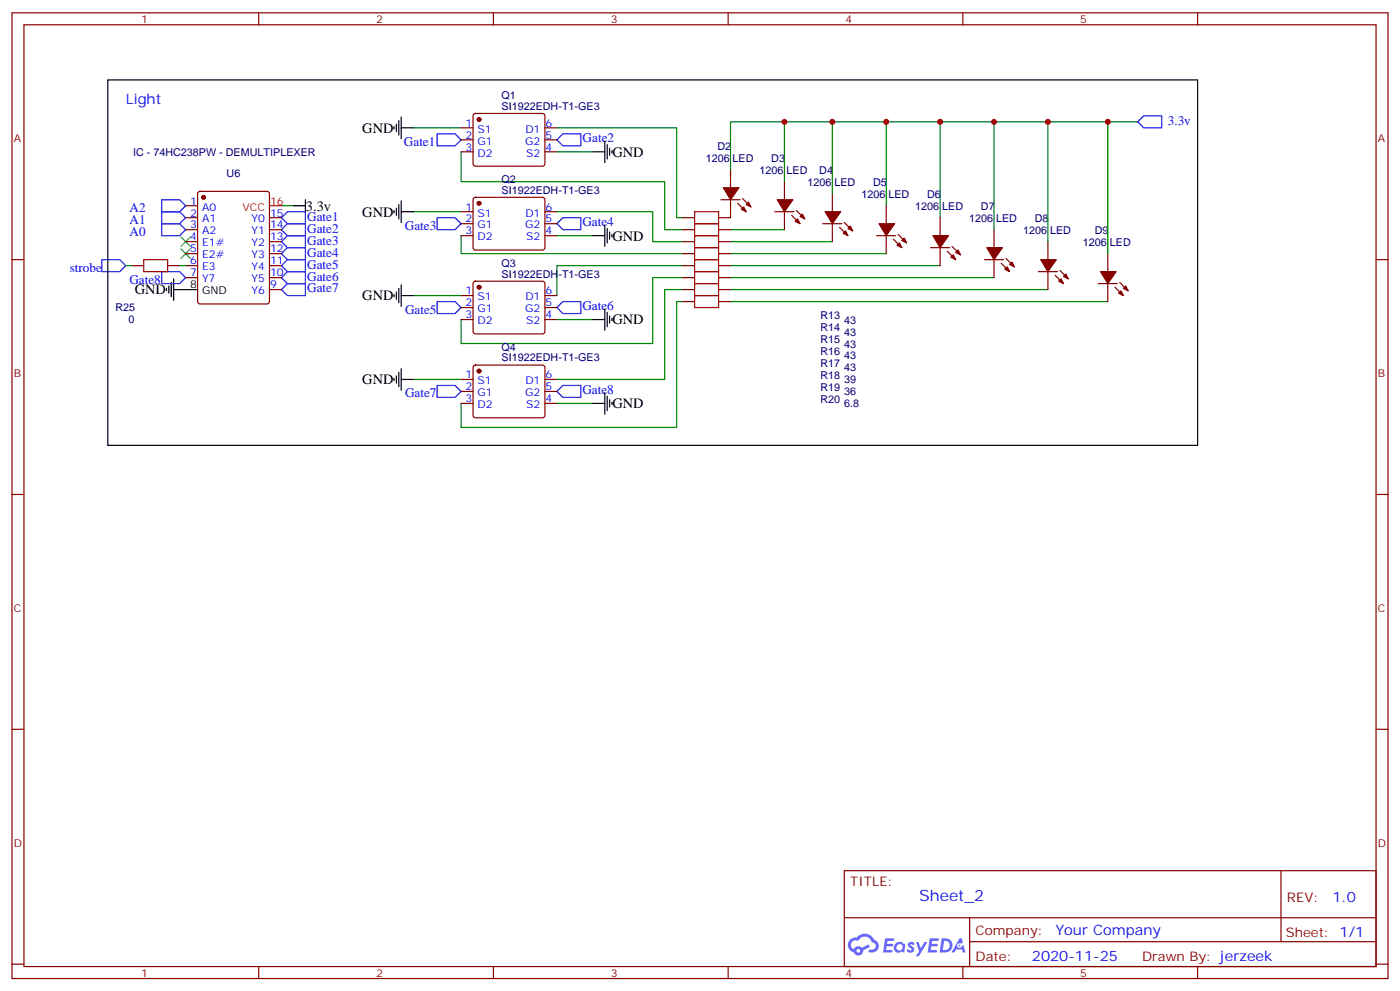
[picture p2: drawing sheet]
<svg xmlns="http://www.w3.org/2000/svg" width="412mm" height="292mm" viewBox="0 0 412 292" stroke-linecap="round" stroke-linejoin="round" font-family="sans-serif">
<g fill="none" stroke="#870000" stroke-width=".35">
<path d="M3.5 3.8h405.4v284.3h-405.4zM7.1 7.3h398.2v277.3h-398.2zM76.2 3.8v3.5M145.3 3.8v3.5M214.5 3.8v3.5M283.6 3.8v3.5M352.8 3.8v3.5M3.5 76.4h3.6M405.3 76.4h3.6M3.5 145.6h3.6M405.3 145.6h3.6M3.5 214.7h3.6"/>
<path d="M405.3 214.7h3.6M248.7 256.4h156.6v28.2h-156.6zM377.3 256.4v20.9M248.7 270.2h156.5M285.6 277.3h119.6M285.6 270.2v14.1M3.5 283.9h3.6M76.2 284.6v3.5M145.3 284.6v3.5M214.5 284.6v3.5M283.6 284.6v3.5M352.8 284.6v3.5"/>
<path d="M405.3 283.9h3.6"/>
</g>
<g fill="#5487ff">
<path d="M267.7 277.5a1.22 1.22 0 0 1 1.7 .3l-.4 .6a.47 .47 0 0 0-.3-.4 .47 .47 0 0 0-.5 .2l.1 .2a1.14 1.14 0 0 1 .8 1.7 1.14 1.14 0 0 1-1.9 0l-.2-.2 .5-.5 .7 .4a.29 .29 0 0 0 .3-.2 .29 .29 0 0 0-.2-.4 1.04 1.04 0 0 1-.6-1.7z"/>
<path d="M260.7 276.3h2.4l.3 .2-.2 .5h-1.8l-.1 .9h1.5l.3 .4-.3 .3h-1.6l-.2 1.1 1.7 .1 .2 .3-.2 .3h-2.6z"/>
<path d="M273.8 276.3h2.4l.3 .2-.1 .5h-1.8l-.2 .9h1.6l.3 .4-.4 .3h-1.6l-.1 1.1 1.7 .1 .2 .3-.2 .3h-2.6z"/>
<path d="M282.6 276.3h.7l.3 1.2-.6 .4a.69 .69 0 0 0-1 .2 .69 .69 0 0 0 .4 1 .69 .69 0 0 0 .9-.6l.5-.3 .6 2.2h-.8l-.2-.8h-1.8l-.5 .8h-.8z"/>
<path d="M269.8 277.4h.8l.6 1.8 1.1-1.8h.9l-2.6 4.2h-.8l.9-1.6z"/>
<path d="M277.4 276.3l-.6 4.1h1.3a2.11 2.11 0 0 0 2.5-2.1 2.11 2.11 0 0 0-2.5-2zM278.1 277a1.39 1.39 0 0 1 1.7 1.4 1.39 1.39 0 0 1-1.8 1.3h-.3z"/>
<path d="M263.7 277.9a1.54 1.54 0 0 0-.1 2.2 1.54 1.54 0 0 0 2.2 .1l.6 .2 .3-2.3-.2-.2h-.4a1.49 1.49 0 0 0-2.4 0zM264 278.9a.94 .94 0 0 1 1.8 0 .94 .94 0 0 1-1.8 0z"/>
<path d="M250.4 276.7a2.18 2.18 0 0 0 1.1 3.7 1.44 1.44 0 0 0 1.6 .9 1.44 1.44 0 0 0 1.2-1.5l2-1-.5-.7-1.9 .9a1.47 1.47 0 0 0-2.4 .5 1.39 1.39 0 0 1-.7-2 1.39 1.39 0 0 1 2-.4 2.12 2.12 0 0 1 2.2-1.3 2.12 2.12 0 0 1 1.9 1.7 1.14 1.14 0 0 1 1.1 1.4 1.14 1.14 0 0 1-1.7 .7 .43 .43 0 0 0-.5 .4 .43 .43 0 0 0 .4 .5 1.98 1.98 0 0 0 2.5-1.3 1.98 1.98 0 0 0-1.2-2.5 3.1 3.1 0 0 0-5.3-.7l-.9 .1zM252.3 280a.55 .55 0 0 1 1.1 0 .55 .55 0 0 1-1.1 0z"/>
<circle cx="282.6" cy="278.4" r=".26"/>
</g>
<path d="M53.3 73.3l2.8 2.8M53.3 69.7l2.8 2.9M56.1 73.3l-2.8 2.8M56.1 69.7l-2.8 2.9" fill="none" stroke="#3c3" stroke-width=".35"/>
<g fill="none" stroke="#008700" stroke-width=".35">
<path d="M121.7 37.6h14.1M164 37.6h35.3v26.5h1.8M231.1 35.9h-15.9v14.1M245.2 35.9h-14.1v17.6M261.1 35.9h-15.9v21.1M276.9 35.9v28.2M292.8 35.9h-31.7v24.7M308.7 35.9h-15.9v31.7M326.3 35.9h-17.6v35.3M335.1 35.9h-8.8v38.8M135.8 44.7v8.8h60v14.1h5.3M164 44.7h10.6"/>
<path d="M37 78.2h1.8M52.9 78.2h1.8M82.9 60.6h3.5M121.7 62.3h14.1M135.8 69.4v5.3h65.3M164 62.3h28.3v8.9h8.8M164 69.4h10.6M201.1 78.2h-37.1v8.8M215.2 78.2h61.7M215.2 74.7h45.9M215.2 71.2h30M215.2 67.6h15.9"/>
<path d="M121.7 87h14.1M164 94.1h10.6M201.1 88.8h-1.8v37h-63.5v-7M201.1 85.3h-5.3v26.4h-31.8M201.1 81.7h-8.8v19.4h-56.5v-7M215.2 88.8h111.1M215.2 85.3h93.5M215.2 81.7h77.6M121.7 111.7h14.1M164 118.8h10.6"/>
</g>
<g fill="none" stroke="#00f" stroke-width=".35">
<path d="M128.8 39.4h5.3l1.7 1.8-1.7 1.7h-5.3zM165.8 39.4h5.3v3.5h-5.3l-1.8-1.7zM335.1 35.9l1.8-1.8h5.3v3.5h-5.3zM47.6 58.8h5.3l1.8 1.8-1.8 1.7h-5.3zM30 76.4h5.3l1.7 1.8-1.7 1.8h-5.3zM47.6 62.3h5.3l1.8 1.8-1.8 1.8h-5.3zM47.6 65.9h5.3l1.8 1.7-1.8 1.8h-5.3zM47.6 80h5.3l1.8 1.7-1.8 1.8h-5.3zM82.9 78.2l1.8-1.8h5.3v3.6h-5.3zM82.9 71.2l1.8-1.8h5.3v3.5h-5.3zM82.9 67.6l1.8-1.7h5.3v3.5h-5.3zM82.9 64.1l1.8-1.8h5.3v3.6h-5.3z"/>
<path d="M84.7 72.9h5.3v3.5h-5.3l-1.8-1.7zM128.8 64.1h5.3l1.7 1.8-1.7 1.7h-5.3zM164 65.9l1.8-1.8h5.3v3.5h-5.3zM82.9 85.3l1.8-1.8h5.3v3.5h-5.3zM82.9 81.7l1.8-1.7h5.3v3.5h-5.3zM128.8 88.8h5.3l1.7 1.8-1.7 1.7h-5.3zM164 90.6l1.8-1.8h5.3v3.5h-5.3zM128.8 113.5h5.3l1.7 1.8-1.7 1.7h-5.3zM165.8 113.5h5.3v3.5h-5.3l-1.8-1.7z"/>
</g>
<g fill="none" stroke="#000" stroke-width=".35">
<path d="M31.7 23.5h321.1v107.6h-321.1zM116.1 37.3v.7M116.8 36.6v2.1M117.5 35.5v4.3M118.2 37.6h3.5M118.2 34.5v6.3M90 58.8v3.5M118.2 59.2v6.3M174.6 44.7h3.6M178.2 41.5v6.4M178.9 42.6v4.2M179.6 43.6v2.2"/>
<path d="M180.3 44.3v.7M86.4 60.6h3.6M116.1 62v.7M116.8 61.3v2.1M117.5 60.2v4.3M118.2 62.3h3.5M174.6 69.4h3.6M178.2 66.2v6.4M178.9 67.3v4.2M179.6 68.3v2.1M180.3 69v.7M49 84.9v.7"/>
<path d="M49.7 84.2v2.1M50.4 83.1v4.3M51.2 85.3h7M51.2 82.1v6.3M116.1 86.7v.7M116.8 86v2.1M117.5 84.9v4.2M118.2 83.9v6.3M118.2 87h3.5M174.6 94.1h3.6M178.2 90.9v6.4M178.9 92v4.2"/>
<path d="M179.6 93v2.1M180.3 93.7v.7M116.1 111.4v.7M116.8 110.7v2.1M117.5 109.6v4.2M118.2 108.5v6.4M118.2 111.7h3.5M174.6 118.8h3.6M178.2 115.6v6.4M178.9 116.7v4.2M179.6 117.7v2.1M180.3 118.4v.7"/>
</g>
<g fill="#870000" stroke="#870000" stroke-width=".35">
<path d="M218.4 61.6l.7-.7 .7 1.4z"/>
<path d="M219.8 60.2l.7-.7 .7 1.4z"/>
<path d="M213.1 55.3h4.6l-2.5 3.5z"/>
<path d="M234.2 65.2l.7-.7 .8 1.4z"/>
<path d="M235.7 63.7l.7-.7 .7 1.5z"/>
<path d="M229 58.8h4.5l-2.4 3.5z"/>
<path d="M248.4 68.7l.7-.7 .7 1.4z"/>
<path d="M249.8 67.3l.7-.7 .7 1.4z"/>
<path d="M243.1 62.3h4.5l-2.4 3.6z"/>
<path d="M264.2 72.2l.7-.7 .7 1.4z"/>
<path d="M266.3 70.1l.8 1.4-1.5-.7z"/>
<path d="M258.9 65.9h4.6l-2.4 3.5z"/>
<path d="M280.8 75l.7 1.4-1.4-.7z"/>
<path d="M282.2 73.6l.7 1.4-1.4-.7z"/>
<path d="M274.8 69.4h4.6l-2.5 3.5z"/>
<path d="M296 79.3l.7-.7 .7 1.4z"/>
<path d="M297.4 77.9l.7-.7 .7 1.4z"/>
<path d="M290.7 72.9h4.6l-2.5 3.5z"/>
<path d="M312.6 82.1l.7 1.4-1.4-.7z"/>
<path d="M314 80.7l.7 1.4-1.4-.7z"/>
<path d="M306.6 76.4h4.5l-2.4 3.6z"/>
<path d="M329.5 86.3l.7-.7 .7 1.4z"/>
<path d="M330.9 84.9l.7-.7 .7 1.4z"/>
<path d="M324.2 80h4.6l-2.5 3.5z"/>
<circle cx="141.1" cy="109.3" r=".53"/>
<circle cx="141.1" cy="84.6" r=".53"/>
<circle cx="141.1" cy="59.9" r=".53"/>
<circle cx="141.1" cy="35.2" r=".53"/>
<circle cx="60" cy="58.1" r=".53"/>
</g>
<g fill="none" stroke="#870000" stroke-width=".35">
<path d="M135.8 37.6h3.5M139.6 33.6l.5-.2h19.7l.5 .2 .2 .5-.1 14.4-.6 .4h-20l-.5-.7v-14.1zM160.5 37.6h3.5M58.4 56.5l.5-.2h19.8l.6 .5 .1 32-.5 .6-20 .1-.6-.5-.1-32zM135.8 41.2h3.5M135.8 44.7h3.5M139.6 58.3l.5-.2h19.7l.5 .2 .2 .5-.1 14.4-.6 .4h-20l-.5-.7v-14.1zM160.5 41.2h3.5M160.5 44.7h3.5M212.4 58.8h5.6M215.2 58.8v5.3h-3.5M215.2 50v5.3"/>
<path d="M217.3 59.9l2.5 2.4M218.7 58.5l2.5 2.4M231.1 53.5v5.3M245.2 57v5.3M38.8 78.2h3.5M49.4 78.2h3.5M54.7 60.6h3.5M54.7 64.1h3.5M54.7 67.6h3.5M54.7 71.2h3.5M54.7 74.7h3.5M54.7 78.2h3.5"/>
<path d="M79.4 64.1h3.5M79.4 67.6h3.5M79.4 71.2h3.5M79.4 74.7h3.5M79.4 78.2h3.5M135.8 62.3h3.5M135.8 65.9h3.5M135.8 69.4h3.5M160.5 62.3h3.5M160.5 65.9h3.5M160.5 69.4h3.5M201.1 64.1h3.5"/>
<path d="M201.1 67.6h3.5M201.1 71.2h3.5M201.1 74.7h3.5M201.1 78.2h3.5M211.7 67.6h3.5M211.7 71.2h3.5M211.7 74.7h3.5M211.7 78.2h3.5M228.2 62.3h5.7M231.1 62.3v5.3M233.2 63.4l2.5 2.5M234.6 62l2.5 2.5"/>
<path d="M242.4 65.9h5.6M245.2 65.9v5.3M247.3 66.9l2.5 2.5M248.7 65.5l2.5 2.5M258.2 69.4h5.7M261.1 60.6v5.3M261.1 69.4v5.3M263.2 70.4l2.4 2.5M264.6 69l2.5 2.5M274.1 72.9h5.7M276.9 64.1v5.3M276.9 72.9v5.3"/>
<path d="M279 74l2.5 2.4M280.5 72.6l2.4 2.4M290 76.4h5.6M292.8 67.6v5.3M292.8 76.4v5.3M294.9 77.5l2.5 2.5M296.3 76.1l2.5 2.5M305.9 80h5.6M308.7 71.2v5.2M308.7 80v5.3M312.2 79.6l2.5 2.5M326.3 74.7v5.3"/>
<path d="M54.7 81.7h3.5M79.4 81.7h3.5M79.4 85.3h3.5M135.8 87h3.5M135.8 90.6h3.5M135.8 94.1h3.5M139.6 83l.5-.2h19.7l.5 .2 .2 .5-.1 14.4-.6 .4h-20l-.5-.7v-14.1zM160.5 87h3.5M160.5 90.6h3.5M160.5 94.1h3.5M201.1 81.7h3.5M201.1 85.3h3.5"/>
<path d="M201.1 88.8h3.5M211.7 81.7h3.5M211.7 85.3h3.5M211.7 88.8h3.5M310.8 81l2.5 2.5M323.5 83.5h5.6M326.3 83.5v5.3M328.4 84.6l2.5 2.4M329.8 83.1l2.5 2.5M135.8 111.7h3.5M135.8 115.3h3.5M135.8 118.8h3.5"/>
<path d="M139.6 107.7l.5-.2h19.7l.5 .2 .2 .5-.1 14.4-.6 .4-20-.1-.5-.6v-14.1zM160.5 111.7h3.5M160.5 115.3h3.5M160.5 118.8h3.5"/>
</g>
<path d="M79.4 60.6h3.5" fill="none" stroke="#f00" stroke-width=".35"/>
<path d="M42.3 76.4h7.1v3.6h-7.1zM204.6 80h7.1v3.5h-7.1zM204.6 76.4h7.1v3.6h-7.1zM204.6 72.9h7.1v3.5h-7.1zM204.6 69.4h7.1v3.5h-7.1zM204.6 65.9h7.1v3.5h-7.1zM204.6 62.3h7.1v3.6h-7.1zM204.6 87h7.1v3.6h-7.1zM204.6 83.5h7.1v3.5h-7.1z" fill="none" stroke="#a10000" stroke-width=".35"/>
<g fill="#c00">
<circle cx="276.9" cy="35.9" r=".88"/>
<circle cx="261.1" cy="35.9" r=".88"/>
<circle cx="292.8" cy="35.9" r=".88"/>
<circle cx="326.3" cy="35.9" r=".88"/>
<circle cx="308.7" cy="35.9" r=".88"/>
<circle cx="245.2" cy="35.9" r=".88"/>
<circle cx="231.1" cy="35.9" r=".88"/>
</g>
<text font-size="4.6" fill="#00f" x="270.8" y="265.4">Sheet_2</text>
<g font-size="4.2" fill="#00f">
<text x="37" y="30.6">Light</text>
<text x="392.5" y="265.6">1.0</text>
<text x="310.9" y="275.2">Your Company</text>
<text x="304" y="283">2020-11-25</text>
</g>
<g font-size="4.2">
<text x="106.7" y="39.1">GND</text>
<text x="180.4" y="46.1">GND</text>
<text x="90.1" y="62">3.3v</text>
<text x="106.7" y="63.8">GND</text>
<text x="180.4" y="70.8">GND</text>
<text x="39.7" y="86.7">GND</text>
<text x="106.7" y="88.5">GND</text>
<text x="180.4" y="95.5">GND</text>
<text x="106.7" y="113.2">GND</text>
<text x="180.4" y="120.2">GND</text>
</g>
<g font-size="3.9" fill="#00f">
<text x="171.6" y="41.9">Gate2</text>
<text x="344" y="36.9">3.3v</text>
<text x="119" y="42.9">Gate1</text>
<text x="38.2" y="62.4">A2</text>
<text x="38.2" y="66">A1</text>
<text x="90.5" y="65">Gate1</text>
<text x="38.2" y="69.5">A0</text>
<text x="90.5" y="68.5">Gate2</text>
<text x="119.2" y="67.6">Gate3</text>
<text x="171.6" y="66.6">Gate4</text>
<text x="90.5" y="75.5">Gate4</text>
<text x="90.5" y="72">Gate3</text>
<text x="20.5" y="80.1">strobe</text>
<text x="38.1" y="83.5">Gate8</text>
<text x="90.5" y="82.6">Gate6</text>
<text x="90.5" y="79.1">Gate5</text>
<text x="90.5" y="86.1">Gate7</text>
<text x="119.3" y="92.3">Gate5</text>
<text x="171.6" y="91.3">Gate6</text>
<text x="119.3" y="117">Gate7</text>
<text x="171.6" y="116">Gate8</text>
</g>
<g font-size="3.9" fill="#800">
<text x="250.5" y="260.9">TITLE:</text>
<text x="379.1" y="265.6">REV:</text>
<text x="287.4" y="275.1">Company:</text>
<text x="378.7" y="275.8">Sheet: 1/1</text>
<text x="287.4" y="282.8">Date:</text>
<text x="336.4" y="282.9">Drawn By: jerzeek</text>
</g>
<g font-size="3.2" fill="#800">
<text x="41.6" y="6.8">1</text>
<text x="110.8" y="6.8">2</text>
<text x="179.9" y="6.8">3</text>
<text x="249.1" y="6.8">4</text>
<text x="318.2" y="6.8">5</text>
<text x="4.1" y="41.9">A</text>
<text x="405.9" y="41.9">A</text>
<text x="4.1" y="111">B</text>
<text x="405.9" y="111">B</text>
<text x="4.1" y="180.2">C</text>
<text x="405.9" y="180.2">C</text>
<text x="4.1" y="249.3">D</text>
<text x="405.9" y="249.3">D</text>
<text x="41.6" y="287.6">1</text>
<text x="110.8" y="287.6">2</text>
<text x="179.9" y="287.6">3</text>
<text x="249.1" y="287.6">4</text>
<text x="318.2" y="287.6">5</text>
</g>
<g font-size="3.2" fill="#000080">
<text x="147.7" y="29.2">Q1</text>
<text x="147.7" y="32.3">SI1922EDH-T1-GE3</text>
<text x="39.2" y="45.8">IC - 74HC238PW - DEMULTIPLEXER</text>
<text x="207.9" y="47.6">1206 LED</text>
<text x="211.3" y="44.1">D2</text>
<text x="227.2" y="47.6">D3</text>
<text x="66.8" y="52.1">U6</text>
<text x="147.7" y="53.9">Q2</text>
<text x="223.7" y="51.2">1206 LED</text>
<text x="241.3" y="51.2">D4</text>
<text x="147.7" y="57">SI1922EDH-T1-GE3</text>
<text x="237.9" y="54.7">1206 LED</text>
<text x="253.7" y="58.2">1206 LED</text>
<text x="257.2" y="54.7">D5</text>
<text x="273.1" y="58.2">D6</text>
<text x="269.6" y="61.8">1206 LED</text>
<text x="285.5" y="65.3">1206 LED</text>
<text x="288.9" y="61.8">D7</text>
<text x="304.8" y="65.3">D8</text>
<text x="301.4" y="68.8">1206 LED</text>
<text x="322.5" y="68.8">D9</text>
<text x="319" y="72.3">1206 LED</text>
<text x="147.7" y="81.7">SI1922EDH-T1-GE3</text>
<text x="147.7" y="78.6">Q3</text>
<text x="34" y="91.7">R25</text>
<text x="37.9" y="95.2">0</text>
<text x="241.7" y="93.8">R13</text>
<text x="248.7" y="95.3">43</text>
<text x="241.7" y="100.9">R15</text>
<text x="241.7" y="97.3">R14</text>
<text x="248.7" y="98.8">43</text>
<text x="147.7" y="106.4">SI1922EDH-T1-GE3</text>
<text x="147.7" y="103.3">Q4</text>
<text x="241.7" y="107.9">R17</text>
<text x="241.7" y="104.4">R16</text>
<text x="248.7" y="105.8">43</text>
<text x="248.7" y="102.3">43</text>
<text x="241.7" y="111.5">R18</text>
<text x="248.7" y="112.9">39</text>
<text x="248.7" y="109.4">43</text>
<text x="241.7" y="118.5">R20</text>
<text x="241.7" y="115">R19</text>
<text x="248.7" y="120">6.8</text>
<text x="248.7" y="116.4">36</text>
</g>
<g font-size="3.2" fill="#00f">
<text x="137.2" y="37.3">1</text>
<text x="137.2" y="40.8">2</text>
<text x="140.7" y="39.1">S1</text>
<text x="154.7" y="39.1">D1</text>
<text x="160.7" y="40.8">5</text>
<text x="160.7" y="37.3">6</text>
<text x="137.2" y="44.3">3</text>
<text x="140.7" y="42.6">G1</text>
<text x="140.7" y="46.1">D2</text>
<text x="154.7" y="42.6">G2</text>
<text x="155" y="46.1">S2</text>
<text x="160.7" y="44.3">4</text>
<text x="56" y="60.2">1</text>
<text x="56" y="63.7">2</text>
<text x="59.5" y="62">A0</text>
<text x="59.5" y="65.5">A1</text>
<text x="74.1" y="65.5">Y0</text>
<text x="79.6" y="63.7">15</text>
<text x="137.2" y="62">1</text>
<text x="137.2" y="65.5">2</text>
<text x="140.7" y="63.7">S1</text>
<text x="154.7" y="63.7">D1</text>
<text x="160.7" y="65.5">5</text>
<text x="160.7" y="62">6</text>
<text x="56" y="67.3">3</text>
<text x="56" y="70.8">4</text>
<text x="59.5" y="69">A2</text>
<text x="74.1" y="69">Y1</text>
<text x="79.6" y="70.8">13</text>
<text x="79.6" y="67.3">14</text>
<text x="137.2" y="69">3</text>
<text x="140.7" y="67.3">G1</text>
<text x="140.7" y="70.8">D2</text>
<text x="154.7" y="67.3">G2</text>
<text x="155" y="70.8">S2</text>
<text x="160.7" y="69">4</text>
<text x="56" y="74.3">5</text>
<text x="56" y="77.9">6</text>
<text x="59.5" y="72.6">E1#</text>
<text x="59.5" y="76.1">E2#</text>
<text x="74.1" y="76.1">Y3</text>
<text x="74.1" y="72.6">Y2</text>
<text x="79.6" y="77.9">11</text>
<text x="79.6" y="74.3">12</text>
<text x="56" y="81.4">7</text>
<text x="59.5" y="79.6">E3</text>
<text x="59.5" y="83.1">Y7</text>
<text x="74.1" y="83.1">Y5</text>
<text x="74.1" y="79.6">Y4</text>
<text x="79.6" y="81.4">10</text>
<text x="74.1" y="86.7">Y6</text>
<text x="79.6" y="84.9">9</text>
<text x="137.2" y="86.7">1</text>
<text x="140.7" y="88.4">S1</text>
<text x="154.7" y="88.4">D1</text>
<text x="160.7" y="86.7">6</text>
<text x="137.2" y="90.2">2</text>
<text x="137.2" y="93.7">3</text>
<text x="140.7" y="92">G1</text>
<text x="140.7" y="95.5">D2</text>
<text x="154.7" y="92">G2</text>
<text x="155" y="95.5">S2</text>
<text x="160.7" y="93.7">4</text>
<text x="160.7" y="90.2">5</text>
<text x="137.2" y="111.4">1</text>
<text x="140.7" y="113.1">S1</text>
<text x="154.7" y="113.1">D1</text>
<text x="160.7" y="111.4">6</text>
<text x="137.2" y="114.9">2</text>
<text x="137.2" y="118.4">3</text>
<text x="140.7" y="116.7">G1</text>
<text x="154.7" y="116.7">G2</text>
<text x="160.7" y="118.4">4</text>
<text x="160.7" y="114.9">5</text>
<text x="140.7" y="120.2">D2</text>
<text x="155" y="120.2">S2</text>
</g>
<g font-size="3.2" fill="#f00">
<text x="71.5" y="62">VCC</text>
<text x="79.6" y="60.2">16</text>
</g>
<g font-size="3.2">
<text x="56" y="84.9">8</text>
<text x="59.5" y="86.7">GND</text>
</g>
</svg>
